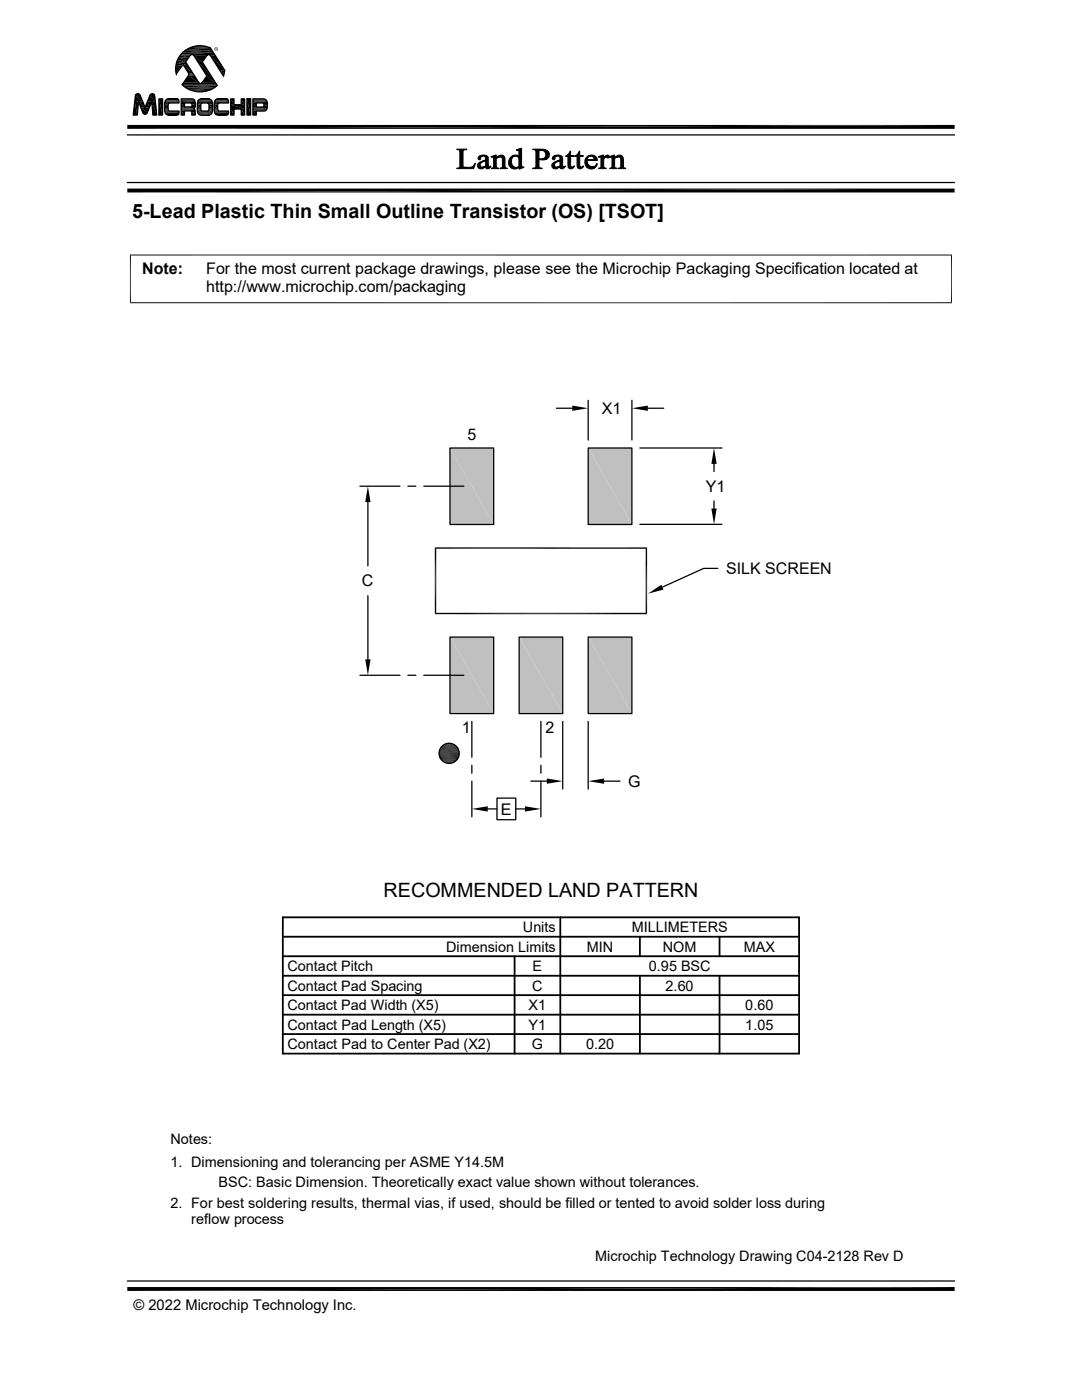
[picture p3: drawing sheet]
<svg xmlns="http://www.w3.org/2000/svg" width="216mm" height="279mm" viewBox="0 0 216 279" stroke-linecap="round" stroke-linejoin="round" font-family="sans-serif">
<g fill="#c0c0c0">
<path d="M117.4 89.4l8.7 15.3h-8.7z"/>
<path d="M117.4 89.4h8.7v15.3z"/>
<path d="M89.8 89.4l8.7 15.3h-8.7z"/>
<path d="M89.8 89.4h8.7v15.3z"/>
<path d="M117.4 127.1l8.7 15.3h-8.7z"/>
<path d="M117.4 127.1h8.7v15.3z"/>
<path d="M103.6 127.1l8.7 15.3h-8.7z"/>
<path d="M103.6 127.1h8.7v15.3z"/>
<path d="M89.8 127.1l8.7 15.3h-8.7z"/>
<path d="M89.8 127.1h8.7v15.3z"/>
</g>
<g fill="none" stroke="#000" stroke-width=".25">
<path d="M27.1 18.9l-.5 4.1h.8l.2-2.7 .9 2.1a.49 .49 0 0 0 .4 .4 .49 .49 0 0 0 .5-.3M27.5 18.7l.5 .4 1 2.3 .9-2.4a.5 .5 0 0 1 .5-.3 .5 .5 0 0 1 .5 .4l.4 3.9h-.8l-.2-2.8-.9 2.2M27.5 18.7l-.4 .2M31.7 19.7h.7v3.3h-.7zM36.2 19.7h2.3a1.17 1.17 0 0 1 .4 1.6l-.3 .4 .3 .2 .1 1.1h-.7v-.6l-.2-.3h-1.3v.9h-.6zM36.3 16.9l.1 .1M36.4 17l1.6 1M36.6 13l1.1 1.8-1.4 2.1M38.1 18a5.1 5.1 0 0 0 3.7 0M38.7 11l2.6 4.2-1.2 1.5-.4-.2-2.7-4.1 1-1.4 .3-.1 .4 .2M42 9.5l2.8 4.6-.2 1.1-2.6-4.1-.4-.2-.3 .2-.9 1.3 2.9 4.7-1.5 .9M42 9.6a4.8 4.8 0 0 0-5.1 .5 4.8 4.8 0 0 0-1.7 4.8"/>
<path d="M46 19.7h.7v1.2h1.4v-1.2h.7v3.3h-.7v-1.2h-1.4v1.2h-.7zM49.3 19.7h.7v3.3h-.7zM49.3 19.7h.7M50.5 19.7h2a.99 .99 0 0 1 .9 1.4 .81 .81 0 0 1-.7 1.1h-1.6v.8h-.6zM25.4 36.4h165.1M25.4 26.9h165.1M33 20.2l.6-.5h1.6a.57 .57 0 0 1 .5 .3 .57 .57 0 0 1 0 .6h-2l-.2 .4v.7l.1 .3 .2 .2h1.9a.62 .62 0 0 1-.1 .6 .62 .62 0 0 1-.6 .2h-1.2a.94 .94 0 0 1-.9-1.2l.1-1.6M36.8 21.3v-.7h1.3l.2 .1-.1 .6h-1.4M40.2 20.6h1.2l.2 .1 .1 1-.1 .4h-1.4l-.1-1.1zM42.3 20.2l-.3-.3-.4-.2h-1.5a.88 .88 0 0 0-.7 1.1v1a.96 .96 0 0 0 .9 1.2h1.1a.94 .94 0 0 0 1-1.2l-.1-1.6M42.9 20.2l.6-.5h1.6a.56 .56 0 0 1 .5 .9h-2l-.2 .4v.7l.1 .3 .2 .2h1.9a.62 .62 0 0 1-.1 .6 .62 .62 0 0 1-.6 .2h-1.2a.94 .94 0 0 1-1-1.2l.2-1.6M51.1 20.6h1.4l.1 .1v.5l-.1 .2h-1.4z"/>
<path d="M117.4 79.9v7.9M126.1 79.9v7.9M71.8 97h8M81.4 97h1.6M84.6 97h8M89.8 89.4h8.7v15.3h-8.7zM111 81.5h3.2M117.4 89.4h8.7v15.3h-8.7zM127.7 89.4h16.4M129.3 81.5h3.1M142.5 92.6v1.5M142.5 100v1.5"/>
<path d="M73.4 100.2v12.7M73.4 118.9v12.7M127.7 104.6h16.4M143.2 113.4h-2.8l-8.2 3.8M71.8 134.8h8M81.4 134.8h1.6M84.6 134.8h8M89.8 127.1h8.7v15.3h-8.7zM103.6 127.1h8.7v15.3h-8.7zM117.4 127.1h8.7v15.3h-8.7zM94.1 144v7.1M94.1 152.7v1.6"/>
<path d="M94.1 155.9v7.1M99.2 159.3h3.7v4.3h-3.7zM105.9 155.9h3.2M107.9 144v7.1M107.9 152.7v1.6M107.9 155.9v7.1M112.3 144v13.5M117.4 144v13.5M120.5 155.9h3.2M97.3 161.4h1.9M102.9 161.4h1.9M25.4 255.7h165.1"/>
<circle cx="89.6" cy="150.3" r="2.01"/>
</g>
<g fill="#000" stroke="#000" stroke-width=".2">
<path d="M98 31.3h.3zM103.1 29.9l.2 .1zM119.4 31.3h.3zM121.6 31.3h.3z"/>
<path d="M91.1 29.8h2v.1a.56 .56 0 0 0-.7 .3v3l.2 .2h.4h-1.3l.1-3.1a.43 .43 0 0 0-.7-.4z" fill-rule="evenodd"/>
<path d="M91.1 33.5l3-.2 .8-.7-.4 1.1h-3.4z" fill-rule="evenodd"/>
<path d="M95.5 31.3l.3-.2h.6l-.5 .2v.3a.3 .3 0 0 1-.4 .2 .3 .3 0 0 1 0-.5z" fill-rule="evenodd"/>
<path d="M95.4 32.6l.9-.5h.6l-.5 .2a.54 .54 0 0 0-.6 .5 .54 .54 0 0 0 .5 .6h.5a.77 .77 0 0 1-1.1 .3 .77 .77 0 0 1-.3-1.1z" fill-rule="evenodd"/>
<path d="M95.8 31.1l.8-.2 .7 .3 .1 .3 .1 1.7 .3 .2a.48 .48 0 0 1-.5 .3 .48 .48 0 0 1-.4-.4l-.2-.1 .2-.1v-1h-.4a.47 .47 0 0 0 .4-.4 .47 .47 0 0 0-.2-.5z" fill-rule="evenodd"/>
<path d="M96.3 33.4l.6-.1z" fill-rule="evenodd"/>
<path d="M97.6 33.3l.3-.2-.1 .3z" fill-rule="evenodd"/>
<path d="M98 31.3l1-.4v.6h-.5z" fill-rule="evenodd"/>
<path d="M98.5 31.5l1.3-.2-.8 .4v1.4a.39 .39 0 0 0 .1 .4 .39 .39 0 0 0 .4 0v.2h-1.5l.5-.4z" fill-rule="evenodd"/>
<path d="M99.3 31.3a.83 .83 0 0 1 .9-.3 .83 .83 0 0 1 .6 .7v1.6l.4 .4h-1.4l.3-.2 .1-.2v-1.7l-.2-.3z" fill-rule="evenodd"/>
<path d="M102 31.2l.3-.1h.6a1.19 1.19 0 0 0-.8 1.2 1.19 1.19 0 0 0 .9 1.1h-1.1l-.4-.6a1.56 1.56 0 0 1 .5-1.6z" fill-rule="evenodd"/>
<path d="M102.3 31.1l.7-.2 .5 .3z" fill-rule="evenodd"/>
<path d="M103.1 29.9l1-.3v3.4l.2 .4h-.8a1.2 1.2 0 0 1-1.6 0h1.1l.5-.3v-1.4l-.3-.5h.3v-1.1z" fill-rule="evenodd"/>
<path d="M103.5 33.4h1.1l-1.1 .3z" fill-rule="evenodd"/>
<path d="M106.8 30h1.2l-.5 .1v1.6l1.6 .1h-1.6l.1 1.6 .6 .3h-1.9l.5-.3 .1-.3z" fill-rule="evenodd"/>
<path d="M106.3 29.8h1.6a1.29 1.29 0 0 1 1.7 1.4l-.5 .5h-1a.86 .86 0 0 0 .8-.7 .86 .86 0 0 0-.5-.9l-1.6-.1z" fill-rule="evenodd"/>
<path d="M107.5 31.8h1.4z" fill-rule="evenodd"/>
<path d="M110.4 31.2l.2-.1h.6a.42 .42 0 0 0-.5 .6 .33 .33 0 0 1-.5 0 .33 .33 0 0 1 .2-.5z" fill-rule="evenodd"/>
<path d="M110.3 32.6l.8-.5h.6l-.3 .1a.69 .69 0 0 0-.6 1l.8 .2a.77 .77 0 0 1-1 .3 .77 .77 0 0 1-.3-1.1z" fill-rule="evenodd"/>
<path d="M110.6 31.1l.5-.1a.87 .87 0 0 1 1.2 .6v1.6l.4 .2a.48 .48 0 0 1-.5 .3 .48 .48 0 0 1-.5-.4l-.2-.1 .2-.1v-1h-.4a.46 .46 0 0 0 .4-.4 .46 .46 0 0 0-.2-.5z" fill-rule="evenodd"/>
<path d="M111.1 33.4l.6-.1z" fill-rule="evenodd"/>
<path d="M112.4 33.3l.4-.2-.1 .3z" fill-rule="evenodd"/>
<path d="M113.7 30.2h.2v.8h.6v.2h-.6v1.9l.3 .3h-.8l-.1-2.2-.4-.1 .6-.4z" fill-rule="evenodd"/>
<path d="M113.4 33.4l.9-.1 .3-.2-.2 .4-.4 .2z" fill-rule="evenodd"/>
<path d="M115.6 30.2l.1 .8h.7v.2h-.7v1.7l.1 .4 .2 .1h-.8l-.1-2.2-.4-.1 .6-.4z" fill-rule="evenodd"/>
<path d="M115.2 33.4l.9-.1 .4-.2-.1 .3a.65 .65 0 0 1-1.2 0z" fill-rule="evenodd"/>
<path d="M117 31.4l.4-.3 .5 .1-.5 .1-.2 .6h-.4z" fill-rule="evenodd"/>
<path d="M117.4 31.1a1.23 1.23 0 0 1 1.7 .5l.1 .4h-2a1.09 1.09 0 0 0 1 1.3h-1.2l-.3-.6 .1-.8h1.7a.62 .62 0 0 0-.6-.7z" fill-rule="evenodd"/>
<path d="M117 33.3h1.2a.88 .88 0 0 0 .9-.7 1.16 1.16 0 0 1-.8 1.1 1.16 1.16 0 0 1-1.3-.4z" fill-rule="evenodd"/>
<path d="M119.4 31.3l1.1-.4v.6h.1l-.1 .3v1.5l.5 .4h-1.5l.4-.4v-1.8z" fill-rule="evenodd"/>
<path d="M120.6 31.3h.3l-.4 .2z" fill-rule="evenodd"/>
<path d="M120.6 31.3a.5 .5 0 0 1 .6-.4 .5 .5 0 0 1 .4 .5l-.3 .1z" fill-rule="evenodd"/>
<path d="M121.6 31.3l1-.4v.6h-.5z" fill-rule="evenodd"/>
<path d="M122.1 31.5l1.3-.2-.8 .4 .1 1.6 .4 .4h-1.4l.4-.4z" fill-rule="evenodd"/>
<path d="M122.9 31.3a.84 .84 0 0 1 .9-.3 .84 .84 0 0 1 .6 .9v1.4l.4 .4h-1.4l.3-.2 .2-.2-.1-1.7-.2-.3z" fill-rule="evenodd"/>
</g>
<g fill="#000">
<path d="M27 19.1l1 .1h-1zM27 19.1h1v.1zM27 19.2l1.5 1.1h-1.6zM27 19.2h1l.5 1.1zM27 19.1h1zM27.1 19h.9zM27.1 19l.9 .1zM27.1 18.9h.8zM27.1 18.9l.8 .1zM27.2 18.8l.7 .1zM27.2 18.8h.6zM27.2 18.8h.5z"/>
<path d="M27.3 18.7l.4 .1zM27.3 18.7h.4zM27.4 18.7h.2zM27.4 18.7h.3zM27.5 18.7h.1zM29.9 19.1l1.1 1.1h-1.6zM29.9 19.1h1l.1 1.1zM29.9 19.1h1zM29.9 19l1 .1zM29.9 19h.9zM30 19h.8zM30 18.9h.8z"/>
<path d="M30 18.9l.8 .1zM30.1 18.8l.7 .1zM30.1 18.8h.6zM30.1 18.8h.5zM30.2 18.7l.4 .1zM30.2 18.7h.4zM30.2 18.7h.3zM30.3 18.7h.2zM31.7 19.7l.7 3.3h-.7zM31.7 19.7h.7v3.3zM33.5 19.7h2zM33.5 19.7h1.9z"/>
<path d="M33.5 19.7h1.8zM33.6 19.7h1.7zM35 13.8l.6 .6h-.5zM35 13.8h1l-.4 .6zM35.1 13.2l.9 .6h-1zM35.1 13.2h1.4l-.5 .6zM35.1 14.4l.1 .5zM35.1 14.4h.5l-.4 .5zM35.1 13l1.4 .2h-1.4zM35.1 13h1.5l-.1 .2zM35.3 12.4l1.9 .2h-2zM35.3 12.4h1.7l.2 .2z"/>
<path d="M35.4 12l1.6 .4h-1.7zM35.4 12h1.9l-.3 .4zM35.6 11.5l1.7 .5h-1.9zM35.6 11.5h2.1l-.4 .5zM36.6 13l1.9 1.6h-.9zM36.6 13h.8l1.1 1.6zM37.6 15.1l2.1 1.4h-3.1zM37.6 15.1h1.2l.9 1.4zM37.6 14.6l.9 .1zM37.7 14.7h.9zM37.7 15l1.1 .1zM37.7 14.7l.9 .1z"/>
<path d="M37.7 14.9l1 .1zM37.7 14.8l1 .1zM37.7 14.9h1zM38.7 11.1l1.7 1.3h-.9zM38.7 11.1h2.6l-.9 1.3zM38.7 18.2l1.9 .1zM39 9.2h1.8zM39.3 18.3h1.3zM39.5 12.4l2.6 2.8h-.8zM39.5 12.4h.9l1.7 2.8zM39 9.2h1.7zM39.6 9.1l1.1 .1z"/>
<path d="M39.6 9.1h.6zM39.9 19.7l2 .1zM39.9 19.7h2zM40 19.7h1.9zM40 19.7h1.8zM40.1 19.7h1.7zM40.1 19.7h1.6zM41.3 15.2l1.7 1.3h-2.7zM41.3 15.2h.8l.9 1.3zM41.6 10.9h1.2zM41.7 10.9h1.2zM41.8 10.9l1.1 .1z"/>
<path d="M41.9 11h1zM41.9 11l1 .1zM42 11.1l2.9 3h-1zM42 11.1h.9l2 3zM42.8 9.8v.1zM42.8 9.7v.1zM42.8 9.9l.1 .2zM42.9 9.5l-.1 .2zM42.9 9.7l-.1 .1zM42.9 9.9v.2zM42.9 10.1h.1zM42.8 9.7l.1-.1z"/>
<path d="M42.9 10l.1 .1zM42.9 9.5h.1zM43 10.1l.1 .1zM43 9.4l.1 .1zM43.1 10.1h.2zM43.1 9.4l.2 .1zM43.3 10.1h.1zM43.3 19.7h2zM43.3 9.4v.2zM43.4 9.9l-.1 .1zM43.4 19.7h1.9zM43.4 19.7h1.8z"/>
<path d="M43.3 9.6l.1 .1zM43.3 10l.2-.1zM43.4 9.8v.1zM43.4 9.7v.1zM43.5 19.7h1.7zM43.4 9.5l.1 .2zM43.4 9.9l.1-.1zM43.5 9.7l-.1 .1zM43.9 14.1l.9 .5h-.6zM43.9 14.1h1l-.1 .5zM44.2 14.6l.4 .6zM44.2 14.6h.6l-.2 .6z"/>
<path d="M46 19.7l.7 1.2h-.7zM46 19.7h.7v1.2zM48.1 19.7l.7 1.2h-.7zM48.1 19.7h.7v1.2zM49.3 19.7l.7 3.3h-.7zM49.3 19.7h.7v3.3zM26.9 20.3h.7zM26.9 20.3l.5 2.7h-.8zM26.9 20.3h.7l-.2 2.7zM27.6 20.3h.9zM27.6 20.3l1.4 1.1h-.9zM27.6 20.3h.9l.5 1.1z"/>
<path d="M28.1 21.4l1.3 1h-.9zM28.1 21.4h1.7l-.4 1zM28.5 22.4h.9zM28.5 22.4l.9 .1zM28.5 22.5h.9zM28.5 22.5l.8 .1zM28.6 22.6h.7zM28.6 22.6l.7 .1zM28.6 22.7h.7zM28.6 22.7h.6zM28.7 22.7h.5zM28.7 22.7l.4 .1z"/>
<path d="M28.8 22.8h.3zM28.8 22.8h.2zM28.9 22.8h.1zM29.4 20.2l.4 1.2h-.8zM29.4 20.2h.9l-.5 1.2zM30.3 20.2l1 2.8h-.8zM30.3 20.2h.7l.3 2.8zM32.9 20.7l.7 .1zM32.9 20.7h.7zM32.9 20.8h.7zM32.9 20.8l.6 .2h-.6zM32.9 20.8h.7l-.1 .2z"/>
<path d="M32.9 21l.6 .7h-.6zM32.9 21h.6v.7zM32.9 21.7l.7 .1h-.7zM32.9 21.7h.6l.1 .1zM32.9 21.8h.7zM32.9 21.8l.7 .1zM32.9 21.9l.7 .1zM32.9 22h.7zM32.9 20.6h1zM32.9 20.6h.9zM32.9 20.6h.8zM32.9 20.6l.7 .1z"/>
<path d="M32.9 22l.8 .1zM32.9 22.1h.8zM32.9 22.1h.9zM32.9 22.1l.9 .1zM33.4 22.9l2 .1zM33.5 23h1.7zM33.5 23h1.9zM33.6 23h1.6zM33.6 23h1.4zM36.2 20.6l.6 .7h-.6zM36.2 20.6h.6v.7zM36.2 22.1l.6 .9h-.6z"/>
<path d="M36.2 22.1h.6v.9zM38.1 20.6h.8zM38.1 22.1h.8zM38.1 20.6h.9zM38.1 21.3h.8zM38.1 22.1l.8 .1zM38.2 22.2h.7zM38.2 20.6h.8zM38.2 21.3h.7zM38.2 22.2l.7 .1zM38.2 20.6l.8 .1zM38.2 21.2l.7 .1z"/>
<path d="M38.2 22.3l.7 .1zM38.3 20.7h.7zM38.2 21.2h.7zM38.3 21.2h.6zM38.3 22.4h.7zM38.3 22.4l.7 .6h-.7zM38.3 22.4h.7v.6zM38.3 20.7l.7 .1zM38.3 20.8l.7 .1zM38.3 21.1l.6 .1zM38.3 20.9l.7 .1h-.7zM38.3 20.9h.7v.1z"/>
<path d="M38.3 21l.7 .1zM38.3 21.1h.6zM38.3 21.1h.7zM39.4 20.7l.7 .1zM39.4 20.7h.7zM39.4 20.8h.7zM39.4 20.8l.7 .2h-.7zM39.4 20.8h.7v.2zM39.4 21l.7 .7h-.7zM39.4 21h.7v.7zM39.4 21.7l.7 .1h-.7zM39.4 21.7h.7v.1z"/>
<path d="M39.4 21.8h.7zM39.4 21.8l.7 .1zM39.4 21.9l.7 .1zM39.4 22h.8zM39.4 20.6h1zM39.4 20.6h.9zM39.4 20.6h.8zM39.4 20.6l.8 .1zM39.4 20.7h.8zM39.4 22l.8 .1zM39.4 22.1h.8zM39.4 22.1h.9z"/>
<path d="M39.4 22.1l1 .1zM39.9 22.9l1.8 .1zM39.9 22.9h2zM40.1 23h1.3zM40.1 23h1.6zM41.3 20.6h1.1zM41.4 20.6h1zM41.5 20.6h.9zM41.4 22.2h1zM41.5 22.1h.9zM41.6 20.6l.8 .1zM41.6 22.1h.8z"/>
<path d="M41.6 20.7h.8zM41.6 22l.8 .1zM41.6 20.7l.8 .1zM41.7 20.8h.7zM41.7 22h.7zM41.7 20.8l.7 .2h-.7zM41.7 20.8h.7v.2zM41.7 21.8h.7zM41.7 21.8l.7 .1zM41.7 21.9l.7 .1zM41.7 21.9h.7zM41.7 21l.7 .7h-.7z"/>
<path d="M41.7 21h.7v.7zM41.7 21.7l.7 .1h-.7zM41.7 21.7h.7v.1zM42.7 20.7l.8 .1zM42.7 20.7h.8zM42.7 20.8h.8zM42.7 20.8l.7 .2h-.7zM42.7 20.8h.8l-.1 .2zM42.7 21l.7 .7h-.7zM42.7 21h.7v.7zM42.7 21.7l.8 .1h-.8zM42.7 21.7h.7l.1 .1z"/>
<path d="M42.7 21.8h.8zM42.7 21.8l.8 .1zM42.7 21.9l.8 .1zM42.8 20.6h1zM42.8 20.6h.9zM42.8 20.6h.8zM42.8 20.6l.7 .1zM42.8 20.7h.7zM42.8 22h.7zM42.8 22l.8 .1zM42.8 22.1h.8zM42.8 22.1l.9 .1z"/>
<path d="M43.3 22.9l2 .1zM43.4 23h1.7zM43.4 23h1.9zM43.5 23h1.6zM43.5 23h1.4zM46 20.9l2.8 .9h-2.8zM46 20.9h2.8v.9zM46 21.8l.7 1.2h-.7zM46 21.8h.7v1.2zM48.1 21.8l.7 1.2h-.7zM48.1 21.8h.7v1.2zM50.5 20.6l.6 .8h-.6z"/>
<path d="M50.5 20.6h.6v.8zM50.5 22.2l.6 .8h-.6zM50.5 22.2h.6v.8zM52.4 20.6h.9zM52.5 20.6h.8zM52.5 21.4h.8zM52.5 21.3l.8 .1zM52.5 21.3h.8zM52.6 20.6h.7zM52.6 21.3h.7zM52.6 20.6l.7 .1zM52.6 21.2l.7 .1z"/>
<path d="M52.6 20.7h.8zM52.6 20.7l.8 .1h-.7zM52.6 20.7h.8v.1zM52.6 21.1h.7zM52.6 21.1h.8zM52.6 21.1l.7 .1zM52.6 21.2h.7zM52.7 20.8l.7 .3h-.7zM52.7 20.8h.7v.3zM52.7 21.1h.7zM25.4 38.4l165.1-.8v.8zM25.4 37.6h165.1l-165.1 .8z"/>
<path d="M25.4 25.7l165.1-.8v.8zM25.4 24.9h165.1l-165.1 .8zM114.2 80.9l3.2 .6-3.2 .5zM126.1 81.5l3.2-.6v1.1zM142.5 89.4l.5 3.2h-1.1zM73.4 97l.5 3.2h-1zM129.3 118.5l2.7-1.8 .4 1zM141.9 101.5h1.1l-.5 3.1zM72.9 131.6h1l-.5 3.2zM88.6 152.1l1.9 .1zM88.8 148.5l1.8 .1zM88.8 152.2l1.5 .1z"/>
<path d="M88.8 152.2h1.7zM88.8 148.5h1.7zM89 148.4l1.5 .1zM89 152.3h1.1zM89 152.3h1.3zM89 148.4h1.3zM89.2 148.4h1.1zM89.2 152.3l.7 .1zM89.2 152.3h.9zM89.2 148.4h.9zM89.3 148.3l.8 .1zM89.3 152.4h.6z"/>
<path d="M89.3 148.3h.6zM109.1 155.4l3.2 .5-3.2 .5zM117.4 155.9l3.1-.5v1zM94.1 161.4l3.2-.5v1.1zM104.8 160.9l3.1 .5-3.1 .6zM25.4 257.6l165.1-.7v.7zM25.4 256.9h165.1l-165.1 .7z"/>
</g>
<g fill="none" stroke="#000" stroke-width=".36">
<path d="M56.4 186.9h103M56.4 183.1h103v27.2h-103zM56.4 190.8h103M56.4 194.7h103M56.4 198.6h103M102.7 190.8v19.5M111.8 183.1v27.2M127.7 186.9v3.9M127.7 194.7v15.6M143.6 186.9v3.9M143.6 194.7v15.6M56.4 202.5h103"/>
<path d="M56.4 206.4h103"/>
</g>
<g fill="none" stroke="#000" stroke-width=".2">
<path d="M33 20h2.7M33.1 19.9h2.6M33.1 19.9h2.5M33.2 19.9h2.4M33.3 19.8h2.3M33.4 19.8h2.1M35.9 11h2.1M36 11h2M36.2 19.7l2.4 .1M36.2 19.8h2.5M36.2 19.9h2.6M36.3 16.9h7"/>
<path d="M36.4 17h6.9M36.5 16.7h6.6M36.5 16.6h3.3M36.6 16.5h3.1M36.9 17.4h6M37.5 17.7h4.9M37.8 9.5h4.2M37.9 9.4h4M38.2 10.9h-2.2M38.4 9.3h3M38.4 9.2h2.9M38.4 10.9h3.2"/>
<path d="M38.5 11h2.9M38.6 11h2.7M38.7 11.1h2.6M38.7 18.3h2.5M39.6 20h2.6M39.6 19.9h2.6M39.7 19.8h2.4M39.8 19.8h2.2M39.9 19.8h2M40.2 16.6h2.9M40.3 16.6h2.7M42.8 10.9h-6.8"/>
<path d="M42.9 20h2.7M43 19.9h2.6M43 19.9h2.5M43.1 19.9h2.4M43.1 19.8h2.4M43.2 19.8h2.2M50.5 19.7l2.4 .1M50.5 19.8h2.5M50.5 19.9h2.6M50.5 20h2.7M32.9 20.5h2.8M32.9 22.2h2.8"/>
<path d="M32.9 22.3h2.8M32.9 20.4h2.8M32.9 20.3h2.8M32.9 22.4h2.8M32.9 22.5h2.8M32.9 20.2h2.8M33 20.1h2.7M33 22.6h2.7M33 22.7h2.7M33.1 22.8h2.6M33.3 22.9h2.3M33.3 22.9h2.2"/>
<path d="M35.6 22.8l-2.4 .1M36.2 20.1h2.7M36.2 20.2h2.7M36.2 21.4h2.7M36.2 21.5h2.7M36.2 21.6h2.6M36.2 21.7h2.4M36.2 21.7h2.5M36.2 21.8h2.6M36.2 21.9h2.7M36.2 22h2.7M36.2 22.1h2.7"/>
<path d="M38.7 21.6l-2.5 .1M39.4 20.5h3M39.4 22.2h3M39.4 20.4h3M39.4 22.4h3M39.4 22.5h2.9M39.4 20.2h3M39.5 22.6h2.8M39.5 20.1h2.8M39.5 22.7h2.7M39.6 22.8h2.6M39.7 22.9h2.4"/>
<path d="M39.8 22.9h2.2M42.8 22.2h2.8M42.8 20.5h2.8M42.8 20.4h2.8M42.8 22.3h2.8M42.8 20.3h2.8M42.8 22.4h2.8M42.8 22.5h2.8M42.8 20.2h2.8M42.9 22.6h2.7M42.9 20.1h2.7M42.9 22.7h2.7"/>
<path d="M43 22.8h2.6M43.2 22.9h2.2M45.5 22.8l-2.4 .1M50.5 20.1h2.7M50.5 20.2h2.8M50.5 20.4h2.8M50.5 20.5h2.8M50.5 21.4h2.8M50.5 21.7h2.8M50.5 21.8h2.8M50.5 22h2.7M50.5 22h2.6"/>
<path d="M50.5 22.1h2.5M50.5 22.1h2.4M26 50.8v9.7M189.9 50.8v9.7M189.9 50.9h-164M25.9 60.4h164M87.6 150.1h4M87.6 150.3h4.1M87.6 150.4h4.1M87.6 150.6h4M87.6 150.8h4M87.6 149.9h4"/>
<path d="M87.7 149.7h3.9M87.7 151h3.9M87.7 151.2h3.8M87.7 149.5h3.8M87.8 151.4h3.6M87.8 149.3h3.6M87.9 149.2h3.4M87.9 151.5h3.4M88 151.7h3.2M88 149h3.2M88.2 151.8h2.9M88.2 148.9h2.9"/>
<path d="M88.3 151.9h2.6M88.3 148.7h2.6M88.5 148.6h2.3M88.5 152.1h2.3M88.6 148.5h2M88.6 152.1h2"/>
</g>
<path d="M37.3 9.7h4.8M37.5 17.9h4.9M50.5 21.5h2.8" fill="none" stroke="#000" stroke-width=".23"/>
<path d="M36.1 10.7h6.7M36.5 17.2h6.8M36.9 9.9h5.4" fill="none" stroke="#000" stroke-width=".34"/>
<path d="M36.4 10.3h6.2" fill="none" stroke="#000" stroke-width=".4"/>
<path d="M35.1 12.8h2.3M35.6 11.3h2.4" fill="none" stroke="#000" stroke-width=".42"/>
<path d="M36.3 16.8h6.9M38 18.1h3.8M36.2 20.4h2.7" fill="none" stroke="#000" stroke-width=".21"/>
<path d="M37 17.6h5.9" fill="none" stroke="#000" stroke-width=".3"/>
<path d="M86.8 109.4h42.3M86.9 109.2v13.4M129 109.2v13.4M86.8 122.4h42.3" fill="none" stroke="#000" stroke-width=".28"/>
<g font-size="3.9">
<text x="26.4" y="43.5">5-Lead Plastic Thin Small Outline Transistor (OS) [TSOT]</text>
<text x="76.5" y="178.9">RECOMMENDED LAND PATTERN</text>
</g>
<g font-size="3.2">
<text x="28.4" y="54.7">Note:</text>
<text x="41.1" y="58.3">http://www.microchip.com/packaging</text>
<text x="41.1" y="54.7">For the most current package drawings, please see the Microchip Packaging Specification located at</text>
<text x="120.1" y="82.6">X1</text>
<text x="93.3" y="87.8">5</text>
<text x="140.8" y="98.2">Y1</text>
<text x="72.2" y="117">C</text>
<text x="144.9" y="114.6">SILK SCREEN</text>
<text x="92.2" y="146.3">1</text>
<text x="108.8" y="146.3">2</text>
<text x="125.3" y="157">G</text>
<text x="99.9" y="162.6">E</text>
</g>
<g font-size="2.9">
<text x="89" y="189.9">Dimension Limits</text>
<text x="104.3" y="186">Units</text>
<text x="117.1" y="189.9">MIN</text>
<text x="126" y="186">MILLIMETERS</text>
<text x="132.3" y="189.9">NOM</text>
<text x="148.4" y="189.9">MAX</text>
<text x="57.3" y="197.7">Contact Pad Spacing</text>
<text x="57.3" y="193.8">Contact Pitch</text>
<text x="106.2" y="197.7">C</text>
<text x="106.3" y="193.8">E</text>
<text x="129.5" y="193.8">0.95 BSC</text>
<text x="132.8" y="197.7">2.60</text>
<text x="57.3" y="201.6">Contact Pad Width (X5)</text>
<text x="105.5" y="201.6">X1</text>
<text x="148.7" y="201.6">0.60</text>
<text x="57.3" y="209.4">Contact Pad to Center Pad (X2)</text>
<text x="57.3" y="205.5">Contact Pad Length (X5)</text>
<text x="105.5" y="205.5">Y1</text>
<text x="106.1" y="209.4">G</text>
<text x="116.9" y="209.4">0.20</text>
<text x="148.7" y="205.5">1.05</text>
<text x="34" y="228.3">Notes:</text>
<text x="34" y="232.9">1. Dimensioning and tolerancing per ASME Y14.5M</text>
<text x="43.6" y="237">BSC: Basic Dimension. Theoretically exact value shown without tolerances.</text>
<text x="34" y="241">2. For best soldering results, thermal vias, if used, should be filled or tented to avoid solder loss during</text>
<text x="38.1" y="244.3">reflow process</text>
<text x="118.8" y="251.7">Microchip Technology Drawing C04-2128 Rev D</text>
<text x="26.6" y="261.3">© 2022 Microchip Technology Inc.</text>
</g>
<text font-size=".6" x="43" y="10">R</text>
</svg>
